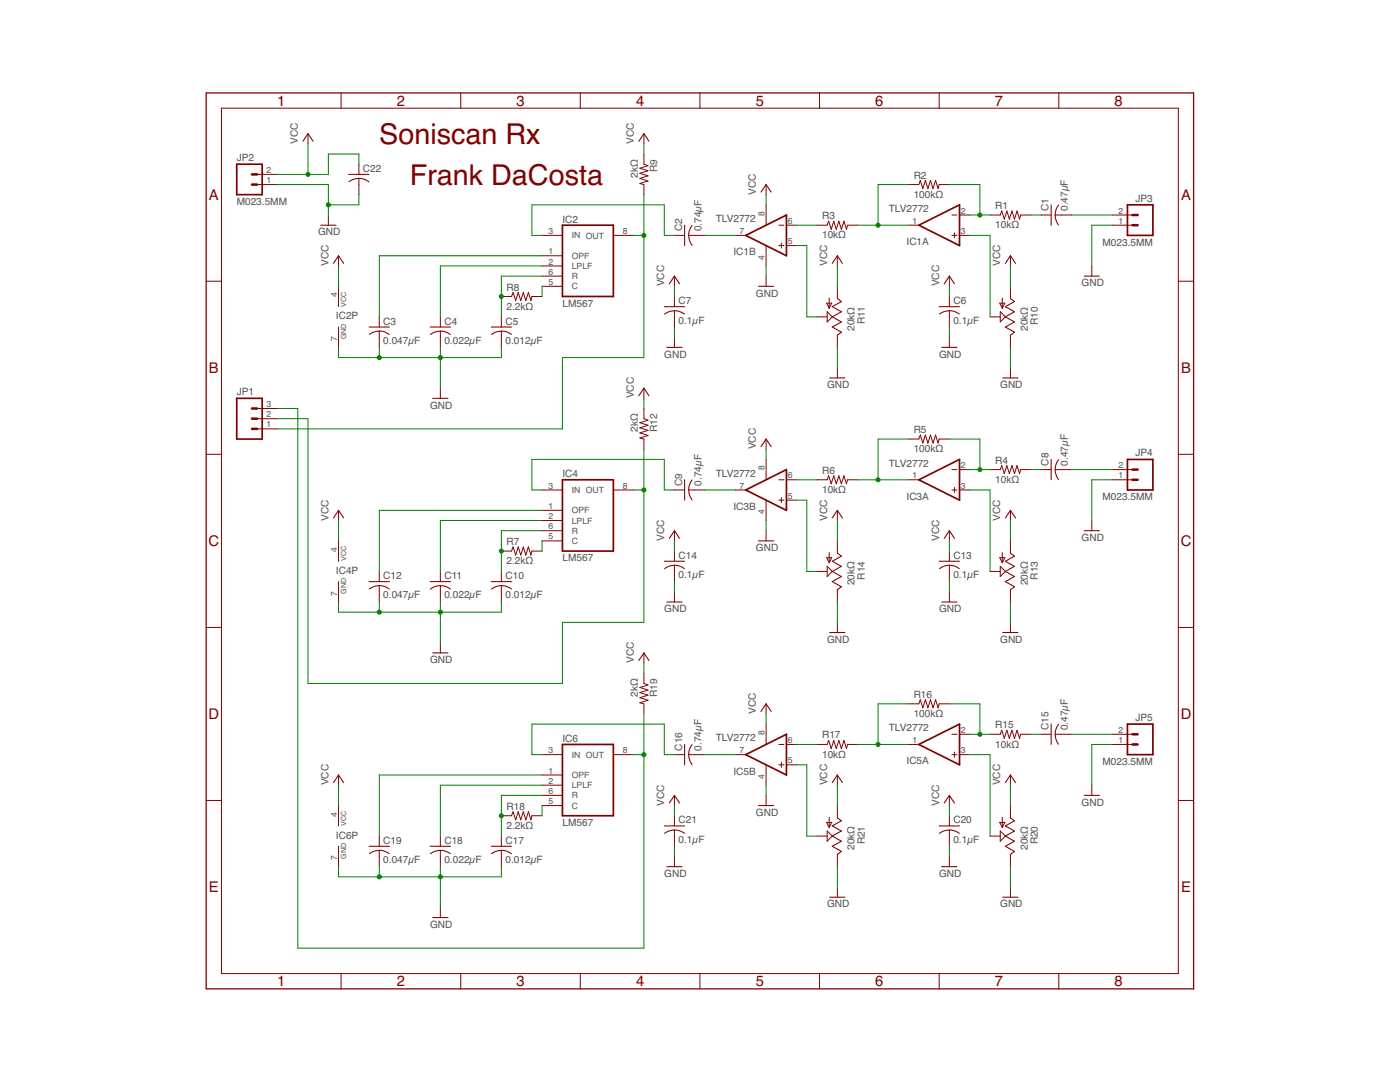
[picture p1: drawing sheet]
<svg xmlns="http://www.w3.org/2000/svg" width="279mm" height="216mm" viewBox="0 0 279 216" stroke-linecap="round" stroke-linejoin="round" font-family="sans-serif">
<path d="M41.1 18.5h197.1v178.8h-197.1z" fill="none" stroke="#800000" stroke-width=".25"/>
<g fill="none" stroke="#800000" stroke-width=".2">
<path d="M68.1 18.5v3.1M91.9 18.5v3.1M115.8 18.5v3.1M139.7 18.5v3.1M163.6 18.5v3.1M187.4 18.5v3.1M211.3 18.5v3.1M44.2 21.6h191v172.7h-191zM51.3 36.8h4.1M51.3 34.8h4.1M61.5 26.7v2M71.6 32.8v2"/>
<path d="M71.6 35.6v3.2M128.5 30.7v2.1l.8 .3-1.6 .5 1.6 .5-1.6 .5 1.6 .5-1.6 .5 1.6 .5-1.6 .5 .8 .2v2M128.5 26.7v2M152.9 36.8v2M181.3 36.8h2.1l.3-.8 .5 1.6 .5-1.6 .5 1.6 .5-1.6 .5 1.6 .5-1.6 .5 1.6 .2-.8h2.1M41.1 56.1h3.1M65.5 42.9v2M67.6 51v2.1M67.6 57.1v4.1M100.1 59.2h2l.3-.8 .5 1.6 .5-1.6 .5 1.6 .5-1.6 .5 1.6 .6-1.6 .5 1.6 .2-.8h2M108.2 47h4M108.2 51h4"/>
<path d="M108.2 53.1h4M108.2 55.1h4M108.2 57.1h4M122.4 47h4.1M134.6 47h2M134.6 55.1v2M134.6 59.2v2M137.5 47h3.2M146.8 47h2M152.9 40.9v4M152.9 49v4.1M152.9 55.1v2"/>
<path d="M155.4 44.9h1M155.4 49h1M155.9 48.5v1M157 44.9h2M157 49h2M163 44.9h2.1l.3-.8 .5 1.7 .5-1.7 .5 1.7 .5-1.7 .5 1.7 .5-1.7 .5 1.7 .2-.9h2.1M165.5 59.5v2M167.1 51v2.1M167.1 57.1v2.5M181.3 44.9h2.1M189.5 55.1v2M189.5 59.2v2"/>
<path d="M190 42.9h1M190 47h1M190.5 46.5v1M191.5 42.9h2M191.5 47h2M197.6 42.9h2l.3-.8 .5 1.6 .5-1.6 .5 1.6 .6-1.6 .5 1.6 .5-1.6 .5 1.6 .2-.8h2M200 59.5v2M201.7 51v2.1M201.7 57.1v2.5M207.8 42.9h2M210.6 42.9h3.2M217.9 53.1v2"/>
<path d="M222 42.9h4M222 44.9h4M235.2 56.1h3M67.6 65.3v4M75.7 63.2v2.1M75.7 66.1v3.2M87.9 63.2v2.1M87.9 66.1v3.2M87.9 77.4v2.1M100.1 63.2v2.1M100.1 66.1v3.2M128.5 77.4v2.1"/>
<path d="M134.6 62v3.3M134.6 67.3v2M163 63.2h2.1M165 60.5h1l-.5 1zM165.1 62.2l1 1-1 1zM167.1 66.9v2.4M167.1 73.4v2M189.5 62v3.3M189.5 67.3v2M197.6 63.2h2M199.5 60.5h1l-.5 1zM199.6 62.2l1 1-1 1z"/>
<path d="M201.7 66.9v2.4M201.7 73.4v2M41.1 90.7h3.1M51.3 85.6h4.1M51.3 83.5h4.1M51.3 81.5h4.1M108.2 97.8h4M122.4 97.8h4.1M128.5 81.5v2l.8 .3-1.6 .5 1.6 .6-1.6 .5 1.6 .5-1.6 .5 1.6 .5-1.6 .5 .8 .2v2M134.6 97.8h2M137.5 97.8h3.2M146.8 97.8h2"/>
<path d="M152.9 87.6v2M152.9 91.7v4M152.9 99.8v4.1M155.4 95.7h1M155.4 99.8h1M155.9 99.3v1M157 95.7h2M157 99.8h2M163 95.7h2.1l.3-.8 .5 1.6 .5-1.6 .5 1.6 .5-1.6 .5 1.6 .5-1.6 .5 1.6 .2-.8h2.1M181.3 95.7h2.1M181.3 87.6h2.1l.3-.8 .5 1.6 .5-1.6 .5 1.6 .5-1.6 .5 1.6 .5-1.6 .5 1.6 .2-.8h2.1M190 93.7h1"/>
<path d="M190 97.8h1M190.5 97.3v1M191.5 93.7h2M191.5 97.8h2M197.6 93.7h2l.3-.8 .5 1.6 .5-1.6 .5 1.6 .6-1.6 .5 1.6 .5-1.6 .5 1.6 .2-.8h2M207.8 93.7h2M210.6 93.7h3.2M222 93.7h4M222 95.7h4M235.2 90.7h3M67.6 101.8v2.1M67.6 107.9v4.1"/>
<path d="M67.6 116.1v4M75.7 114v2.1M75.7 116.9v3.2M87.9 114v2.1M87.9 116.9v3.2M100.1 114v2.1M100.1 116.9v3.2M100.1 110h2l.3-.9 .5 1.7 .5-1.7 .5 1.7 .5-1.7 .5 1.7 .6-1.7 .5 1.7 .2-.8h2M108.2 101.8h4M108.2 103.9h4M108.2 105.9h4M108.2 107.9h4"/>
<path d="M134.6 105.9v2M134.6 110v2M134.6 112.8v3.3M134.6 118.1v2M152.9 105.9v2M163 114h2.1M165 111.3h1l-.5 1zM165.1 113l1 1-1 1zM165.5 110.3v2M167.1 101.8v2.1M167.1 107.9v2.5M167.1 117.7v2.4"/>
<path d="M189.5 105.9v2M189.5 110v2M189.5 112.8v3.3M189.5 118.1v2M197.6 114h2M199.5 111.3h1l-.5 1zM199.6 113l1 1-1 1zM200 110.3v2M201.7 101.8v2.1M201.7 107.9v2.5M201.7 117.7v2.4M217.9 103.9v2"/>
<path d="M41.1 125.2h3.1M87.9 128.2v2.1M128.5 130.3v2M128.5 134.3v2.1l.8 .3-1.6 .5 1.6 .5-1.6 .5 1.6 .5-1.6 .5 1.6 .5-1.6 .5 .8 .2v2.1M167.1 124.2v2M201.7 124.2v2M235.2 125.2h3M41.1 159.7h3.1M67.6 154.6v2.1M108.2 150.6h4M108.2 154.6h4M108.2 156.7h4"/>
<path d="M108.2 158.7h4M122.4 150.6h4.1M134.6 158.7v2M134.6 150.6h2M137.5 150.6h3.2M146.8 150.6h2M152.9 140.4v2.1M152.9 144.5v4M152.9 152.6v4.1M152.9 158.7v2M155.4 148.5h1M155.4 152.6h1"/>
<path d="M155.9 152.1v1M157 148.5h2M157 152.6h2M163 148.5h2.1l.3-.8 .5 1.7 .5-1.7 .5 1.7 .5-1.7 .5 1.7 .5-1.7 .5 1.7 .2-.9h2.1M167.1 154.6v2.1M181.3 148.5h2.1M181.3 140.4h2.1l.3-.8 .5 1.6 .5-1.6 .5 1.6 .5-1.6 .5 1.6 .5-1.6 .5 1.6 .2-.8h2.1M189.5 158.7v2M190 146.5h1M190 150.6h1M190.5 150.1v1M191.5 146.5h2"/>
<path d="M191.5 150.6h2M197.6 146.5h2l.3-.8 .5 1.6 .5-1.6 .5 1.6 .6-1.6 .5 1.6 .5-1.6 .5 1.6 .2-.8h2M201.7 154.6v2.1M207.8 146.5h2M210.6 146.5h3.2M217.9 156.7v2M222 146.5h4M222 148.5h4M235.2 159.7h3M67.6 160.7v4.1M67.6 168.9v4M75.7 166.8v2.1"/>
<path d="M75.7 169.7v3.2M87.9 166.8v2.1M87.9 169.7v3.2M100.1 166.8v2.1M100.1 169.7v3.2M100.1 162.8h2l.3-.8 .5 1.6 .5-1.6 .5 1.6 .5-1.6 .5 1.6 .6-1.6 .5 1.6 .2-.8h2M108.2 160.7h4M134.6 162.8v2M134.6 165.6v3.3M134.6 170.9v2M163 166.8h2.1M165 164.1h1l-.5 1z"/>
<path d="M165.1 165.8l1 1-1 1.1zM165.5 163.1v2M167.1 160.7v2.5M167.1 170.5v2.4M167.1 177v2M189.5 162.8v2M189.5 165.6v3.3M189.5 170.9v2M197.6 166.8h2M199.5 164.1h1l-.5 1zM199.6 165.8l1 1-1 1.1zM200 163.1v2"/>
<path d="M201.7 160.7v2.5M201.7 170.5v2.4M201.7 177v2M68.1 194.3v3M87.9 181.1v2M91.9 194.3v3M115.8 194.3v3M139.7 194.3v3M163.6 194.3v3M187.4 194.3v3M211.3 194.3v3"/>
</g>
<g fill="none" stroke="#800000" stroke-width=".21">
<path d="M60.5 28.2l1-1.5 1 1.5M69.6 34.8h4.1M71.6 35.6l1.3 .2 .7 .5M71.6 35.6l-.8 .1-1.1 .6M127.5 28.2l1-1.5 1 1.5M151.9 38.3l1-1.5 1 1.5M64 44.9h3.1M66.5 52.6l1.1-1.6 1 1.6M133.6 56.6l1-1.5 1 1.5M136.6 44.9v4.1M138.1 45a3.3 3.3 0 0 0 0 4M151.4 57.1h3"/>
<path d="M166.1 52.6l1-1.6 1 1.6M167.1 59.6l.8 .6-1.8 1 1.8 1-1.8 1 1.8 1-1.8 1.1 1.8 1-.8 .6M188.4 56.6l1.1-1.5 1 1.5M200.6 52.6l1.1-1.6 1 1.6M201.7 59.6l.8 .6-1.9 1 1.9 1-1.9 1 1.9 1-1.9 1.1 1.9 1-.8 .6M209.8 40.9v4M210.6 42.9l.1 .9 .5 1.1M211.3 40.9l-.5 .8-.2 1.2M216.4 55.1h3M73.7 65.3h4M73.7 66.7a3.3 3.3 0 0 1 4 0M85.9 65.3h4"/>
<path d="M85.9 66.7a3.3 3.3 0 0 1 4 0M86.4 79.5h3M98 65.3h4.1M98.1 66.7a3.3 3.3 0 0 1 4 0M127.5 79l1-1.6 1 1.6M132.6 61.2h4M132.6 62.7a3.2 3.2 0 0 1 4 0M133.1 69.3h3M165.6 75.4h3M187.4 61.2h4.1M187.5 62.7a3.2 3.2 0 0 1 4 0M187.9 69.3h3.1"/>
<path d="M200.1 75.4h3.1M136.6 95.7v4.1M138.1 95.8a3.2 3.2 0 0 0 0 3.9M151.9 89.1l1-1.5 1 1.5M209.8 91.7v4M210.6 93.7l.1 .9 .5 1.1M211.3 91.7l-.5 .8-.2 1.2M66.5 103.4l1.1-1.6 1 1.6M73.7 116.1h4M73.7 117.5a3.3 3.3 0 0 1 4 0M85.9 116.1h4M85.9 117.5a3.3 3.3 0 0 1 4 0"/>
<path d="M98 116.1h4.1M98.1 117.5a3.3 3.3 0 0 1 4 0M132.6 112h4M132.6 113.5a3.2 3.2 0 0 1 4 0M133.6 107.4l1-1.5 1 1.5M151.4 107.9h3M166.1 103.4l1-1.6 1 1.6M167.1 110.4l.8 .6-1.8 1 1.8 1-1.8 1 1.8 1-1.8 1.1 1.8 1-.8 .6M187.4 112h4.1M187.5 113.5a3.2 3.2 0 0 1 4 0M188.4 107.4l1.1-1.5 1 1.5M200.6 103.4l1.1-1.6 1 1.6"/>
<path d="M201.7 110.4l.8 .6-1.9 1 1.9 1-1.9 1 1.9 1-1.9 1.1 1.9 1-.8 .6M216.4 105.9h3M86.4 130.3h3M127.5 131.8l1-1.5 1 1.5M133.1 120.1h3M165.6 126.2h3M187.9 120.1h3.1M200.1 126.2h3.1M66.5 156.2l1.1-1.6 1 1.6M136.6 148.5v4.1M138.1 148.6a3.3 3.3 0 0 0 0 4M151.9 142l1-1.6 1 1.6"/>
<path d="M166.1 156.2l1-1.6 1 1.6M200.6 156.2l1.1-1.6 1 1.6M209.8 144.5v4M210.6 146.5l.1 .9 .5 1.1M211.3 144.5l-.5 .8-.2 1.2M216.4 158.7h3M73.7 168.9h4M73.7 170.3a3.3 3.3 0 0 1 4 0M85.9 168.9h4M85.9 170.3a3.3 3.3 0 0 1 4 0M98 168.9h4.1M98.1 170.3a3.3 3.3 0 0 1 4 0"/>
<path d="M132.6 164.8h4M133.1 172.9h3M133.6 160.2l1-1.5 1 1.5M134.6 165.6l.8 .1 1.2 .6M134.6 165.6l-1.2 .3-.8 .4M151.4 160.7h3M165.6 179h3M167.1 163.2l.8 .6-1.8 1 1.8 1-1.8 1 1.8 1.1-1.8 1 1.8 1-.8 .6M187.4 164.8h4.1M187.9 172.9h3.1M188.4 160.2l1.1-1.5 1 1.5M189.5 165.6l.8 .1 1.2 .6"/>
<path d="M189.5 165.6l-1.3 .3-.7 .4M200.1 179h3.1M201.7 163.2l.8 .6-1.9 1 1.9 1-1.9 1 1.9 1.1-1.9 1 1.9 1-.8 .6M86.4 183.1h3"/>
</g>
<g fill="none" stroke="#800000" stroke-width=".34">
<path d="M47.2 32.8h5.1v6h-5.1zM112.2 44.9h10.2v14.3h-10.2zM148.8 47l8.2-4.1v8.1zM183.4 44.9l8.1-4v8.1zM225 40.9h5.1v6.1h-5.1zM47.2 79.5h5.1v8.1h-5.1zM112.2 95.7h10.2v14.3h-10.2zM148.8 97.8l8.2-4.1v8.1zM183.4 95.7l8.1-4v8.1zM225 91.7h5.1v6.1h-5.1zM112.2 148.5h10.2v14.3h-10.2zM148.8 150.6l8.2-4.1v8.1z"/>
<path d="M183.4 148.5l8.1-4v8.1zM225 144.5h5.1v6.1h-5.1z"/>
</g>
<path d="M50.3 34.8h1M50.3 36.8h1M226 42.9h1M226 44.9h1M50.3 81.5h1M50.3 83.5h1M50.3 85.6h1M226 93.7h1M226 95.7h1M226 146.5h1M226 148.5h1" fill="none" stroke="#800000" stroke-width=".51"/>
<g fill="none" stroke="#008000" stroke-width=".2">
<path d="M55.4 36.8h10.1v6.1M61.5 28.7v6.1M71.6 32.8v-2.1h-6.1v4.1h-10.1M71.6 38.8v2.1h-6.1M128.5 38.8v32.6h-16.3v14.2h-56.8M128.5 28.7v2M152.9 38.8v2.1M181.3 36.8h-6.1v8.1M189.5 36.8h6.1v6.1M67.6 53.1v4M108.2 47h-2v-6.1h26.4v6.1h2M108.2 51h-32.5v12.2"/>
<path d="M108.2 53.1h-20.3v10.1M108.2 55.1h-8.1v8.1M108.2 57.1v2.1M126.5 47h2M134.6 57.1v2.1M140.7 47h6.1M152.9 53.1v2M159 44.9h4M159 49h2v14.2h2M167.1 53.1v4M171.2 44.9h10.1M189.5 57.1v2.1"/>
<path d="M193.5 42.9h4.1M193.5 47h4.1v16.2M201.7 53.1v4M205.7 42.9h2.1M213.8 42.9h8.2M222 44.9h-4.1v8.2M67.6 69.3v2.1h32.5v-2.1M75.7 69.3v2.1M87.9 69.3v8.1M128.5 79.5v2M134.6 65.3v2M167.1 69.3v4.1"/>
<path d="M189.5 65.3v2M201.7 69.3v4.1M55.4 83.5h6.1v52.9h50.7v-12.2h16.3v-34.6M55.4 81.5h4v107.7h69.1v-46.7M108.2 97.8h-2v-6.1h26.4v6.1h2M126.5 97.8h2M140.7 97.8h6.1M152.9 89.6v2.1M159 99.8h2v14.2h2M159 95.7h4M171.2 95.7h10.1M181.3 87.6h-6.1v8.1"/>
<path d="M189.5 87.6h6.1v6.1M193.5 97.8h4.1v16.2M193.5 93.7h4.1M205.7 93.7h2.1M213.8 93.7h8.2M222 95.7h-4.1v8.2M67.6 103.9v4M108.2 101.8h-32.5v12.2M108.2 103.9h-20.3v10.1M108.2 105.9h-8.1v8.1M108.2 107.9v2.1M134.6 107.9v2.1"/>
<path d="M134.6 116.1v2M152.9 103.9v2M167.1 103.9v4M189.5 107.9v2.1M189.5 116.1v2M201.7 103.9v4M67.6 120.1v2.1h32.5v-2.1M75.7 120.1v2.1M87.9 120.1v8.1M128.5 132.3v2M167.1 120.1v4.1M201.7 120.1v4.1"/>
<path d="M67.6 156.7v4M108.2 154.6h-32.5v12.2M108.2 156.7h-20.3v10.1M108.2 158.7h-8.1v8.1M108.2 150.6h-2v-6.1h26.4v6.1h2M126.5 150.6h2M140.7 150.6h6.1M152.9 142.5v2M152.9 156.7v2M159 152.6h2v14.2h2M159 148.5h4M167.1 156.7v4"/>
<path d="M171.2 148.5h10.1M181.3 140.4h-6.1v8.1M189.5 140.4h6.1v6.1M193.5 150.6h4.1v16.2M193.5 146.5h4.1M201.7 156.7v4M205.7 146.5h2.1M213.8 146.5h8.2M222 148.5h-4.1v8.2M67.6 172.9v2.1h32.5v-2.1M75.7 172.9v2.1M87.9 172.9v8.2"/>
<path d="M108.2 160.7v2.1M134.6 160.7v2.1M134.6 168.9v2M167.1 172.9v4.1M189.5 160.7v2.1M189.5 168.9v2M201.7 172.9v4.1"/>
</g>
<g fill="#008000" stroke="#008000" stroke-width=".2">
<circle cx="195.6" cy="42.9" r=".4"/>
<circle cx="175.2" cy="44.9" r=".4"/>
<circle cx="75.7" cy="71.4" r=".4"/>
<circle cx="87.9" cy="71.4" r=".4"/>
<circle cx="65.5" cy="40.9" r=".4"/>
<circle cx="75.7" cy="122.2" r=".4"/>
<circle cx="87.9" cy="122.2" r=".4"/>
<circle cx="75.7" cy="175" r=".4"/>
<circle cx="87.9" cy="175" r=".4"/>
<circle cx="61.5" cy="34.8" r=".4"/>
<circle cx="100.1" cy="59.2" r=".4"/>
<circle cx="128.5" cy="47" r=".4"/>
<circle cx="195.6" cy="93.7" r=".4"/>
<circle cx="175.2" cy="95.7" r=".4"/>
<circle cx="100.1" cy="110" r=".4"/>
<circle cx="195.6" cy="146.5" r=".4"/>
<circle cx="175.2" cy="148.5" r=".4"/>
<circle cx="100.1" cy="162.8" r=".4"/>
<circle cx="128.5" cy="150.6" r=".4"/>
<circle cx="128.5" cy="97.8" r=".4"/>
</g>
<g font-size="5.7" fill="#800000">
<text x="75.7" y="28.7">Soniscan Rx</text>
<text x="81.8" y="36.8">Frank DaCosta</text>
</g>
<g font-size="2.9" fill="#800000">
<text x="55.3" y="21.1">1</text>
<text x="79.2" y="21.1">2</text>
<text x="103.1" y="21.1">3</text>
<text x="126.9" y="21.1">4</text>
<text x="150.8" y="21.1">5</text>
<text x="174.7" y="21.1">6</text>
<text x="198.6" y="21.1">7</text>
<text x="222.4" y="21.1">8</text>
<text x="41.7" y="39.9">A</text>
<text x="235.7" y="39.9">A</text>
<text x="41.7" y="74.4">B</text>
<text x="235.7" y="74.4">B</text>
<text x="41.6" y="109">C</text>
<text x="235.6" y="109">C</text>
<text x="41.6" y="143.5">D</text>
<text x="235.6" y="143.5">D</text>
<text x="41.7" y="178">E</text>
<text x="235.7" y="178">E</text>
<text x="55.3" y="196.8">1</text>
<text x="79.2" y="196.8">2</text>
<text x="103.1" y="196.8">3</text>
<text x="126.9" y="196.8">4</text>
<text x="150.8" y="196.8">5</text>
<text x="174.7" y="196.8">6</text>
<text x="198.6" y="196.8">7</text>
<text x="222.4" y="196.8">8</text>
</g>
<g font-size="2" fill="#505050">
<text x="59.4" y="28.7" transform="rotate(-90 59.4 28.7)">VCC</text>
<text x="126.5" y="28.7" transform="rotate(-90 126.5 28.7)">VCC</text>
<text x="47.2" y="32.1">JP2</text>
<text x="72.4" y="34.3">C22</text>
<text x="127.3" y="35.4" transform="rotate(-90 127.3 35.4)">2kΩ</text>
<text x="131.1" y="34.3" transform="rotate(-90 131.1 34.3)">R9</text>
<text x="182.3" y="35.6">R2</text>
<text x="47.2" y="40.9">M023.5MM</text>
<text x="150.9" y="38.9" transform="rotate(-90 150.9 38.9)">VCC</text>
<text x="182.3" y="39.5">100kΩ</text>
<text x="198.6" y="41.7">R1</text>
<text x="226.6" y="40.3">JP3</text>
<text x="63.5" y="47">GND</text>
<text x="112.3" y="44.4">IC2</text>
<text x="136.1" y="46.2" transform="rotate(-90 136.1 46.2)">C2</text>
<text x="140" y="46.2" transform="rotate(-90 140 46.2)">0.74µF</text>
<text x="142.8" y="44.3">TLV2772</text>
<text x="164.1" y="47.6">10kΩ</text>
<text x="164.1" y="43.7">R3</text>
<text x="177.4" y="42.3">TLV2772</text>
<text x="198.6" y="45.6">10kΩ</text>
<text x="209.3" y="42.1" transform="rotate(-90 209.3 42.1)">C1</text>
<text x="213.1" y="42.1" transform="rotate(-90 213.1 42.1)">0.47µF</text>
<text x="65.5" y="53.1" transform="rotate(-90 65.5 53.1)">VCC</text>
<text x="146.4" y="50.9">IC1B</text>
<text x="165.1" y="53.1" transform="rotate(-90 165.1 53.1)">VCC</text>
<text x="180.9" y="48.9">IC1A</text>
<text x="199.6" y="53.1" transform="rotate(-90 199.6 53.1)">VCC</text>
<text x="220" y="49">M023.5MM</text>
<text x="101.1" y="58">R8</text>
<text x="132.6" y="57.1" transform="rotate(-90 132.6 57.1)">VCC</text>
<text x="150.9" y="59.2">GND</text>
<text x="187.4" y="57.1" transform="rotate(-90 187.4 57.1)">VCC</text>
<text x="215.9" y="57.1">GND</text>
<text x="67.1" y="63.7">IC2P</text>
<text x="76.5" y="64.8">C3</text>
<text x="88.7" y="64.8">C4</text>
<text x="100.9" y="64.8">C5</text>
<text x="101.1" y="61.8">2.2kΩ</text>
<text x="112.3" y="61.2">LM567</text>
<text x="135.4" y="64.6">0.1µF</text>
<text x="135.4" y="60.7">C7</text>
<text x="172.6" y="64.7" transform="rotate(-90 172.6 64.7)">R11</text>
<text x="190.3" y="64.6">0.1µF</text>
<text x="190.3" y="60.7">C6</text>
<text x="207.1" y="64.9" transform="rotate(-90 207.1 64.9)">R10</text>
<text x="76.5" y="68.6">0.047µF</text>
<text x="88.7" y="68.6">0.022µF</text>
<text x="100.9" y="68.6">0.012µF</text>
<text x="132.6" y="71.4">GND</text>
<text x="170.6" y="66" transform="rotate(-90 170.6 66)">20kΩ</text>
<text x="187.4" y="71.4">GND</text>
<text x="205.1" y="66" transform="rotate(-90 205.1 66)">20kΩ</text>
<text x="165.1" y="77.5">GND</text>
<text x="199.6" y="77.5">GND</text>
<text x="47.2" y="78.9">JP1</text>
<text x="85.8" y="81.5">GND</text>
<text x="126.5" y="79.5" transform="rotate(-90 126.5 79.5)">VCC</text>
<text x="127.3" y="86.2" transform="rotate(-90 127.3 86.2)">2kΩ</text>
<text x="131.1" y="86.2" transform="rotate(-90 131.1 86.2)">R12</text>
<text x="150.9" y="89.6" transform="rotate(-90 150.9 89.6)">VCC</text>
<text x="182.3" y="86.4">R5</text>
<text x="112.3" y="95.2">IC4</text>
<text x="142.8" y="95.1">TLV2772</text>
<text x="164.1" y="94.5">R6</text>
<text x="177.4" y="93.1">TLV2772</text>
<text x="182.3" y="90.3">100kΩ</text>
<text x="198.6" y="92.5">R4</text>
<text x="209.3" y="92.9" transform="rotate(-90 209.3 92.9)">C8</text>
<text x="213.1" y="92.9" transform="rotate(-90 213.1 92.9)">0.47µF</text>
<text x="226.6" y="91.1">JP4</text>
<text x="136.1" y="97" transform="rotate(-90 136.1 97)">C9</text>
<text x="140" y="97" transform="rotate(-90 140 97)">0.74µF</text>
<text x="146.4" y="101.7">IC3B</text>
<text x="164.1" y="98.4">10kΩ</text>
<text x="180.9" y="99.7">IC3A</text>
<text x="198.6" y="96.3">10kΩ</text>
<text x="220" y="99.8">M023.5MM</text>
<text x="65.5" y="103.9" transform="rotate(-90 65.5 103.9)">VCC</text>
<text x="132.6" y="107.9" transform="rotate(-90 132.6 107.9)">VCC</text>
<text x="165.1" y="103.9" transform="rotate(-90 165.1 103.9)">VCC</text>
<text x="187.4" y="107.9" transform="rotate(-90 187.4 107.9)">VCC</text>
<text x="199.6" y="103.9" transform="rotate(-90 199.6 103.9)">VCC</text>
<text x="215.9" y="107.9">GND</text>
<text x="101.1" y="112.6">2.2kΩ</text>
<text x="101.1" y="108.8">R7</text>
<text x="112.3" y="112">LM567</text>
<text x="135.4" y="111.5">C14</text>
<text x="150.9" y="110">GND</text>
<text x="190.3" y="111.5">C13</text>
<text x="67.1" y="114.5">IC4P</text>
<text x="76.5" y="119.4">0.047µF</text>
<text x="76.5" y="115.5">C12</text>
<text x="88.7" y="119.4">0.022µF</text>
<text x="88.7" y="115.5">C11</text>
<text x="100.9" y="119.4">0.012µF</text>
<text x="100.9" y="115.5">C10</text>
<text x="135.4" y="115.3">0.1µF</text>
<text x="170.6" y="116.8" transform="rotate(-90 170.6 116.8)">20kΩ</text>
<text x="172.6" y="115.7" transform="rotate(-90 172.6 115.7)">R14</text>
<text x="190.3" y="115.3">0.1µF</text>
<text x="205.1" y="116.8" transform="rotate(-90 205.1 116.8)">20kΩ</text>
<text x="207.1" y="115.7" transform="rotate(-90 207.1 115.7)">R13</text>
<text x="132.6" y="122.1">GND</text>
<text x="187.4" y="122.1">GND</text>
<text x="165.1" y="128.2">GND</text>
<text x="199.6" y="128.2">GND</text>
<text x="85.8" y="132.3">GND</text>
<text x="126.5" y="132.3" transform="rotate(-90 126.5 132.3)">VCC</text>
<text x="127.3" y="139" transform="rotate(-90 127.3 139)">2kΩ</text>
<text x="131.1" y="139" transform="rotate(-90 131.1 139)">R19</text>
<text x="150.9" y="142.5" transform="rotate(-90 150.9 142.5)">VCC</text>
<text x="182.3" y="143.1">100kΩ</text>
<text x="182.3" y="139.2">R16</text>
<text x="226.6" y="143.9">JP5</text>
<text x="112.3" y="148">IC6</text>
<text x="136.1" y="149.8" transform="rotate(-90 136.1 149.8)">C16</text>
<text x="140" y="149.8" transform="rotate(-90 140 149.8)">0.74µF</text>
<text x="142.8" y="147.9">TLV2772</text>
<text x="164.1" y="147.4">R17</text>
<text x="177.4" y="145.9">TLV2772</text>
<text x="198.6" y="149.2">10kΩ</text>
<text x="198.6" y="145.3">R15</text>
<text x="209.3" y="145.7" transform="rotate(-90 209.3 145.7)">C15</text>
<text x="213.1" y="145.7" transform="rotate(-90 213.1 145.7)">0.47µF</text>
<text x="146.4" y="154.5">IC5B</text>
<text x="164.1" y="151.2">10kΩ</text>
<text x="180.9" y="152.5">IC5A</text>
<text x="220" y="152.6">M023.5MM</text>
<text x="65.5" y="156.7" transform="rotate(-90 65.5 156.7)">VCC</text>
<text x="101.1" y="161.6">R18</text>
<text x="132.6" y="160.7" transform="rotate(-90 132.6 160.7)">VCC</text>
<text x="165.1" y="156.7" transform="rotate(-90 165.1 156.7)">VCC</text>
<text x="187.4" y="160.7" transform="rotate(-90 187.4 160.7)">VCC</text>
<text x="199.6" y="156.7" transform="rotate(-90 199.6 156.7)">VCC</text>
<text x="215.9" y="160.7">GND</text>
<text x="67.1" y="167.3">IC6P</text>
<text x="101.1" y="165.4">2.2kΩ</text>
<text x="112.3" y="164.8">LM567</text>
<text x="135.4" y="164.3">C21</text>
<text x="150.9" y="162.8">GND</text>
<text x="190.3" y="164.3">C20</text>
<text x="76.5" y="172.2">0.047µF</text>
<text x="76.5" y="168.4">C19</text>
<text x="88.7" y="172.2">0.022µF</text>
<text x="88.7" y="168.4">C18</text>
<text x="100.9" y="172.2">0.012µF</text>
<text x="100.9" y="168.4">C17</text>
<text x="135.4" y="168.2">0.1µF</text>
<text x="170.6" y="169.6" transform="rotate(-90 170.6 169.6)">20kΩ</text>
<text x="172.6" y="168.5" transform="rotate(-90 172.6 168.5)">R21</text>
<text x="190.3" y="168.2">0.1µF</text>
<text x="205.1" y="169.6" transform="rotate(-90 205.1 169.6)">20kΩ</text>
<text x="207.1" y="168.5" transform="rotate(-90 207.1 168.5)">R20</text>
<text x="132.6" y="175">GND</text>
<text x="187.4" y="175">GND</text>
<text x="85.8" y="185.1">GND</text>
<text x="165.1" y="181.1">GND</text>
<text x="199.6" y="181.1">GND</text>
</g>
<g font-size="1.7" fill="#505050">
<text x="53.2" y="34.5">2</text>
<text x="53.2" y="36.5">1</text>
<text x="109.4" y="46.7">3</text>
<text x="114.1" y="47.6">IN OUT</text>
<text x="124.3" y="46.7">8</text>
<text x="147.6" y="46.7">7</text>
<text x="152.6" y="43.1" transform="rotate(-90 152.6 43.1)">8</text>
<text x="157.2" y="44.7">6</text>
<text x="182.1" y="44.7">1</text>
<text x="191.8" y="42.6">2</text>
<text x="191.8" y="46.7">3</text>
<text x="223.2" y="44.7">1</text>
<text x="223.2" y="42.6">2</text>
<text x="109.4" y="50.8">1</text>
<text x="109.4" y="52.8">2</text>
<text x="114.1" y="51.7">OPF</text>
<text x="114.1" y="53.7">LPLF</text>
<text x="152.6" y="51.8" transform="rotate(-90 152.6 51.8)">4</text>
<text x="157.2" y="48.7">5</text>
<text x="67.3" y="59.3" transform="rotate(-90 67.3 59.3)">4</text>
<text x="109.4" y="54.8">6</text>
<text x="109.4" y="56.9">5</text>
<text x="114.1" y="55.7">R</text>
<text x="114.1" y="57.7">C</text>
<text x="67.3" y="68.1" transform="rotate(-90 67.3 68.1)">7</text>
<text x="53.2" y="83.3">2</text>
<text x="53.2" y="81.2">3</text>
<text x="53.2" y="85.3">1</text>
<text x="152.6" y="93.9" transform="rotate(-90 152.6 93.9)">8</text>
<text x="157.2" y="95.5">6</text>
<text x="182.1" y="95.5">1</text>
<text x="191.8" y="93.4">2</text>
<text x="223.2" y="95.5">1</text>
<text x="223.2" y="93.4">2</text>
<text x="109.4" y="101.5">1</text>
<text x="109.4" y="97.5">3</text>
<text x="114.1" y="98.4">IN OUT</text>
<text x="124.3" y="97.5">8</text>
<text x="147.6" y="97.5">7</text>
<text x="157.2" y="99.5">5</text>
<text x="191.8" y="97.5">3</text>
<text x="109.4" y="103.6">2</text>
<text x="109.4" y="105.6">6</text>
<text x="109.4" y="107.6">5</text>
<text x="114.1" y="102.4">OPF</text>
<text x="114.1" y="104.5">LPLF</text>
<text x="114.1" y="106.5">R</text>
<text x="152.6" y="102.6" transform="rotate(-90 152.6 102.6)">4</text>
<text x="67.3" y="110.1" transform="rotate(-90 67.3 110.1)">4</text>
<text x="114.1" y="108.5">C</text>
<text x="67.3" y="118.9" transform="rotate(-90 67.3 118.9)">7</text>
<text x="152.6" y="146.7" transform="rotate(-90 152.6 146.7)">8</text>
<text x="157.2" y="148.3">6</text>
<text x="182.1" y="148.3">1</text>
<text x="191.8" y="146.2">2</text>
<text x="223.2" y="148.3">1</text>
<text x="223.2" y="146.2">2</text>
<text x="109.4" y="154.4">1</text>
<text x="109.4" y="150.3">3</text>
<text x="114.1" y="155.3">OPF</text>
<text x="114.1" y="151.2">IN OUT</text>
<text x="124.3" y="150.3">8</text>
<text x="147.6" y="150.3">7</text>
<text x="152.6" y="155.4" transform="rotate(-90 152.6 155.4)">4</text>
<text x="157.2" y="152.3">5</text>
<text x="191.8" y="150.3">3</text>
<text x="109.4" y="156.4">2</text>
<text x="109.4" y="158.4">6</text>
<text x="109.4" y="160.5">5</text>
<text x="114.1" y="157.3">LPLF</text>
<text x="114.1" y="159.3">R</text>
<text x="114.1" y="161.4">C</text>
<text x="67.3" y="162.9" transform="rotate(-90 67.3 162.9)">4</text>
<text x="67.3" y="171.7" transform="rotate(-90 67.3 171.7)">7</text>
</g>
<g font-size="1.4" fill="#505050">
<text x="69.1" y="61.2" transform="rotate(-90 69.1 61.2)">VCC</text>
<text x="69.1" y="67.7" transform="rotate(-90 69.1 67.7)">GND</text>
<text x="69.1" y="112" transform="rotate(-90 69.1 112)">VCC</text>
<text x="69.1" y="118.5" transform="rotate(-90 69.1 118.5)">GND</text>
<text x="69.1" y="164.8" transform="rotate(-90 69.1 164.8)">VCC</text>
<text x="69.1" y="171.3" transform="rotate(-90 69.1 171.3)">GND</text>
</g>
</svg>
